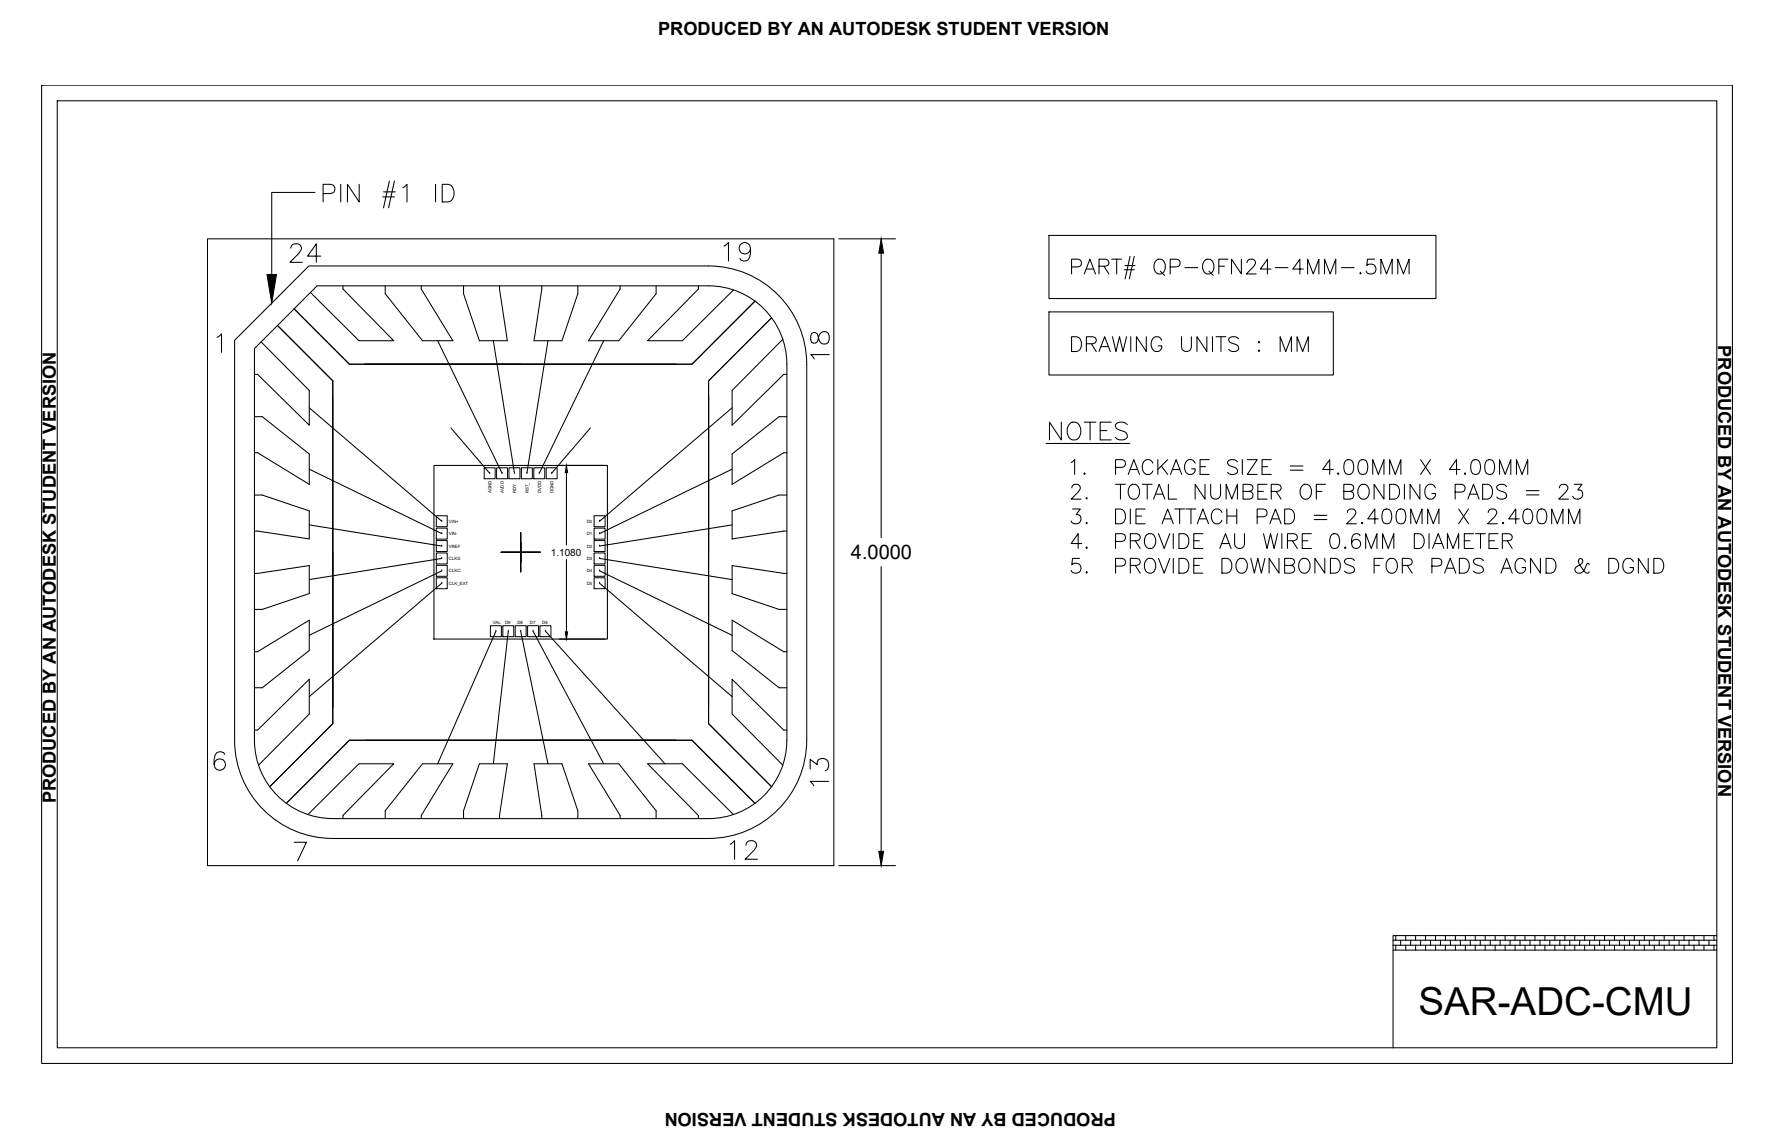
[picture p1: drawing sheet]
<svg xmlns="http://www.w3.org/2000/svg" width="432mm" height="279mm" viewBox="0 0 432 279" stroke-linecap="round" stroke-linejoin="round" font-family="sans-serif">
<!-- layer: CHIP -->
<path d="M105.7 113.3h42.2v42.2h-42.2z" fill="none" stroke="#000" stroke-width=".25"/>
<!-- layer: PAD -->
<g fill="none" stroke="#000" stroke-width=".24">
<path d="M117.9 113.8h2.7v2.7h-2.7zM119.3 115.2h.1M120.9 113.8h2.7v2.7h-2.7zM122.3 115.2h.1M124 113.8h2.6v2.7h-2.6zM125.3 115.2h.1M127 113.8h2.7v2.7h-2.7zM128.3 115.2h.1M130 113.8h2.7v2.7h-2.7zM131.3 115.2h.1M133 113.8h2.7v2.7h-2.7zM134.4 115.2h.1"/>
<path d="M106.3 125.5h2.6v2.7h-2.6zM106.3 128.5h2.6v2.7h-2.6zM106.3 131.6h2.6v2.6h-2.6zM106.3 134.6h2.6v2.6h-2.6zM106.3 137.6h2.6v2.7h-2.6zM107.6 126.9h.1M107.6 129.9h.1M107.6 132.9h.1M107.6 135.9h.1M107.6 138.9h.1M144.7 137.6h2.7v2.7h-2.7zM144.7 134.6h2.7v2.6h-2.7z"/>
<path d="M144.7 131.6h2.7v2.6h-2.7zM144.7 128.5h2.7v2.7h-2.7zM144.7 125.5h2.7v2.7h-2.7zM146 138.9h.1M146 135.9h.1M146 132.9h.1M146 129.9h.1M146 126.9h.1M106.3 140.6h2.6v2.7h-2.6zM107.6 141.9h.1M119.4 152.3h2.7v2.7h-2.7zM120.8 153.6h.1"/>
<path d="M122.5 152.3h2.6v2.7h-2.6zM123.8 153.6h.1M125.5 152.3h2.6v2.7h-2.6zM126.8 153.6h.1M128.5 152.3h2.7v2.7h-2.7zM129.8 153.6h.1M131.5 152.3h2.7v2.7h-2.7zM132.8 153.6h.1M144.7 140.6h2.7v2.7h-2.7zM146 141.9h.1"/>
</g>
<!-- layer: DIM -->
<g fill="none" stroke="#000" stroke-width=".25">
<path d="M78.7 47.1h1.8a1.13 1.13 0 0 0 1.1-1.1 1.13 1.13 0 0 0-1.1-1.1h-1.8v4.3M83 44.9v4.3M87.5 44.9v4.3l-2.9-4.3v4.3M93.2 47.9h2.9M93.4 46.7h2.9M94.8 44l-1.4 6.6M96.1 44l-1.5 6.6M98.1 45.7l1-.8v4.3M106.1 44.9v4.3M107.7 44.9h1.4a2.29 2.29 0 0 1 1.5 2.1 2.29 2.29 0 0 1-1.5 2.2h-1.4zM255.5 57.3h94.2v15.4h-94.2zM255.5 75.9h69.2v15.4h-69.2z"/>
<path d="M52.9 82.1l1.1-.8v4.4M254.8 107.9h20.4M260.9 112.6l.8-.7v3.6M261 118.7l.4-.6 1-.2a.89 .89 0 0 1 .5 1.3l-2 2.3h2.4M264 115.3l.1-.2 .2 .2-.2 .2zM271.7 113.8h1.5a.94 .94 0 0 0 .9-1 .94 .94 0 0 0-.9-.9h-1.5v3.6M271.7 117.9h2.4M272.9 117.9v3.6M274.8 115.5l1.3-3.6 1.4 3.6M275.1 118.4a1.33 1.33 0 0 1 1.5-.5 1.33 1.33 0 0 1 .9 1.3 1.58 1.58 0 0 1-.3 1.8 1.58 1.58 0 0 1-1.8 .3 2.26 2.26 0 0 1-.3-2.9zM275.3 114.3h1.7M278.2 117.9h2.4"/>
<path d="M279.4 117.9v3.6M280.8 112.7a1.32 1.32 0 0 0-1.5-.8 1.32 1.32 0 0 0-1.1 1.3 1.57 1.57 0 0 0 .3 1.8 1.57 1.57 0 0 0 1.8 .3l.5-.7M282 111.9v3.6M282.8 113.4l1.6 2.1M284.4 111.9l-2.4 2.4M284.6 117.9v3.6h2M285.1 115.5l1.3-3.6 1.4 3.6M285.6 114.3h1.7M291.1 112.7a1.32 1.32 0 0 0-1.5-.8 1.32 1.32 0 0 0-1.1 1.3 1.57 1.57 0 0 0 .3 1.8 1.57 1.57 0 0 0 1.8 .3l.5-.7v-.5h-.9M292.3 113.6h1.3M293.5 117.9v3.6l-2.4-3.6v3.6M294.5 111.9h-2.2v3.6h2.2"/>
<path d="M294.8 117.9v2.6a1.21 1.21 0 0 0 1.2 1 1.21 1.21 0 0 0 1.3-1v-2.6M301.4 112.4a1.57 1.57 0 0 0-2.4 0 .92 .92 0 0 0 .7 1l1 .4a.88 .88 0 0 1 .6 .6 .88 .88 0 0 1-.3 .9 1.66 1.66 0 0 1-2-.3M302.6 111.9v3.6M302.7 119.6h1.6l.5-.2a.83 .83 0 0 0 0-1.3l-.5-.2h-1.6v3.6h1.6a.94 .94 0 0 0 .9-1 .94 .94 0 0 0-.9-.9M303.8 111.9h2.4l-2.4 3.6h2.4M306.3 119.6h1.4M307.4 113.6h1.3M308.6 117.9h-2.3v3.6h2.3M309.6 111.9h-2.2v3.6h2.2M309.6 119.6h1.5l.6-.2a.83 .83 0 0 0 0-1.3l-.6-.2h-1.5v3.6M310.8 119.6l1.2 1.9M314.2 113.4h3.1"/>
<path d="M314.2 114.4h3.1M317 118.4a1.33 1.33 0 0 1 1.5-.5 1.33 1.33 0 0 1 .9 1.3 1.58 1.58 0 0 1-.4 1.8 1.58 1.58 0 0 1-1.7 .3 2.25 2.25 0 0 1-.3-2.9zM320.6 119.6h1.4M322.8 117.9h-2.2v3.6M324.7 114.3h-2.6l1.7-2.4v3.6M325.9 115.1l.2 .2-.2 .2-.2-.2zM327.3 119.6h1.5l.5-.2a.83 .83 0 0 0 0-1.3l-.5-.2h-1.5v3.6h1.5a.94 .94 0 0 0 .9-1 .94 .94 0 0 0-.9-.9M327.8 112a1.17 1.17 0 0 1 1.7 .6 2.96 2.96 0 0 1-.3 2.7 1.18 1.18 0 0 1-1.8-.5 2.99 2.99 0 0 1 .4-2.8zM331.1 118.4a1.33 1.33 0 0 1 1.5-.5 1.33 1.33 0 0 1 .9 1.3 1.59 1.59 0 0 1-.4 1.8 1.59 1.59 0 0 1-1.7 .3 2.23 2.23 0 0 1-.3-2.9zM331.2 112a1.17 1.17 0 0 1 1.7 .6 3 3 0 0 1-.3 2.7 1.18 1.18 0 0 1-1.7-.5 2.94 2.94 0 0 1 .3-2.8zM334.3 115.5v-3.6l1.4 3.6 1.4-3.6v3.6M337.1 117.9v3.6l-2.4-3.6v3.6"/>
<path d="M338.4 115.5v-3.6l1.4 3.6 1.4-3.6v3.6M338.4 117.9h1.2a1.93 1.93 0 0 1 1.3 1.8 1.93 1.93 0 0 1-1.3 1.8h-1.2zM342 117.9v3.6M345.8 117.9v3.6l-2.4-3.6v3.6M346 111.9l2.4 3.6M348.4 111.9l-2.4 3.6M349.6 118.7a1.32 1.32 0 0 0-1.5-.8 1.32 1.32 0 0 0-1.1 1.3 1.58 1.58 0 0 0 .4 1.8 1.58 1.58 0 0 0 1.7 .3l.5-.7v-.5h-.9M354.4 119.8h1.5a.95 .95 0 0 0 .9-1 .95 .95 0 0 0-.9-.9h-1.5v3.6M355.6 114.3h-2.6l1.7-2.4v3.6M356.6 115.3l.2-.2 .2 .2-.2 .2zM358.7 112a1.17 1.17 0 0 1 1.7 .6 2.92 2.92 0 0 1-.3 2.7 1.18 1.18 0 0 1-1.8-.5 3 3 0 0 1 .4-2.8zM361.1 117.9h1.2a1.93 1.93 0 0 1 1.2 1.8 1.93 1.93 0 0 1-1.2 1.8h-1.2z"/>
<path d="M362.1 112a1.17 1.17 0 0 1 1.7 .6 2.96 2.96 0 0 1-.3 2.7 1.18 1.18 0 0 1-1.7-.5 2.99 2.99 0 0 1 .3-2.8zM365.2 115.5v-3.6l1.4 3.6 1.3-3.6v3.6M366.9 118.4a1.57 1.57 0 0 0-2.4 0 .91 .91 0 0 0 .7 1l1 .4a.88 .88 0 0 1 .7 .6 .88 .88 0 0 1-.3 .9 1.65 1.65 0 0 1-2.1-.3M369.3 115.5v-3.6l1.4 3.6 1.4-3.6v3.6M371.7 119.4h3.1M379.8 118.7a.9 .9 0 0 1 .7-.8h.7a.89 .89 0 0 1 .5 1.3l-2.1 2.3h2.4M383.4 117.9h1.9l-1.1 1.3a1.16 1.16 0 0 1 1.3 1.4 1.16 1.16 0 0 1-1.6 .9l-.5-.2-.4-.5M122 134.4h9.6M126.8 132v4.8v-4.8M126.8 129.6v9.6M261.2 123.9h1.9l-1 1.4a1.15 1.15 0 0 1 1.2 1.3 1.15 1.15 0 0 1-1.6 .9l-.5-.2-.3-.5M262.9 135.9h-1.7l-.2 1.5a1.27 1.27 0 0 1 2 0 1.27 1.27 0 0 1-.3 1.9 1.27 1.27 0 0 1-1.8-.5"/>
<path d="M263.4 132.3h-2.5l1.7-2.4v3.6M264.5 121.3l.1-.2 .2 .2-.2 .2zM264.5 127.3l.1-.2 .2 .2-.2 .2zM264.5 133.3l.1-.1 .2 .1-.2 .2zM264.5 139.3l.1-.1 .2 .1-.2 .2zM271.7 123.9h1.2a1.92 1.92 0 0 1 1.2 1.8 1.92 1.92 0 0 1-1.2 1.8h-1.2zM271.7 131.8h1.5a.95 .95 0 0 0 .9-1 .95 .95 0 0 0-.9-.9h-1.5v3.6M271.7 137.8h1.5a.94 .94 0 0 0 .9-1 .94 .94 0 0 0-.9-.9h-1.5v3.6M275.3 131.6h1.5l.5-.2a.83 .83 0 0 0 0-1.3l-.5-.2h-1.5v3.6M275.3 137.6h1.5l.5-.2a.84 .84 0 0 0 0-1.3l-.5-.2h-1.5v3.6M275.3 123.9v3.6M276.5 131.6l1.2 1.9"/>
<path d="M276.5 137.6l1.2 1.9M276.7 125.6h1.3M278.9 123.9h-2.2v3.6h2.2M279.1 130.4a1.33 1.33 0 0 1 1.5-.5 1.33 1.33 0 0 1 .9 1.4 1.58 1.58 0 0 1-.4 1.7 1.58 1.58 0 0 1-1.7 .3 2.26 2.26 0 0 1-.3-2.9zM279.4 136.1a1.38 1.38 0 0 1 2.1 1.2 1.57 1.57 0 0 1-.4 1.7 1.57 1.57 0 0 1-1.7 .3 2.2 2.2 0 0 1 0-3.2zM280.9 121.5l1.4-3.6 1.4 3.6M281.5 120.3h1.7M282.1 129.9l1.4 3.6 1.4-3.6M282.1 135.9l1.4 3.6 1.4-3.6M283 127.5l1.4-3.6 1.3 3.6M283.5 126.3h1.7M285.7 129.9v3.6"/>
<path d="M285.7 135.9v3.6M286.1 123.9h2.4M287.1 129.9h1.2a1.93 1.93 0 0 1 1.3 1.8 1.93 1.93 0 0 1-1.3 1.8h-1.2zM287.1 135.9h1.2a1.92 1.92 0 0 1 1.3 1.8 1.92 1.92 0 0 1-1.3 1.8h-1.2zM287.3 123.9v3.6M288.8 123.9h2.4M290 123.9v3.6M290.7 131.6h1.4M290.7 137.6h1.4M291.6 127.5l1.4-3.6 1.3 3.6M292.1 126.3h1.7M293 129.9h-2.3v3.6h2.3"/>
<path d="M293 135.9h-2.3v3.6h2.3M297.1 133.5l1.3-3.6 1.4 3.6M297.6 124.7a1.32 1.32 0 0 0-1.5-.8 1.32 1.32 0 0 0-1.1 1.4 1.57 1.57 0 0 0 .4 1.7 1.57 1.57 0 0 0 1.7 .3l.5-.7M297.6 135.9h1.2a1.92 1.92 0 0 1 1.2 1.8 1.92 1.92 0 0 1-1.2 1.8h-1.2zM297.6 132.3h1.7M298.6 121.5v-3.6l1.4 3.6 1.4-3.6v3.6M298.8 125.6h2.4M298.8 123.9v3.6M300.7 129.9v2.6a1.21 1.21 0 0 0 1.2 1 1.21 1.21 0 0 0 1.2-1v-2.6M301.2 123.9v3.6M301.7 136.1a1.38 1.38 0 0 1 2.1 1.2 1.58 1.58 0 0 1-.4 1.7 1.58 1.58 0 0 1-1.7 .3 2.18 2.18 0 0 1 0-3.2zM304.6 135.9l.9 3.6 .8-3.6 .9 3.6 .9-3.6"/>
<path d="M306.2 125.8h1.5a.94 .94 0 0 0 .9-1 .94 .94 0 0 0-.9-.9h-1.5v3.6M307.7 129.9l.9 3.6 .8-3.6 .9 3.6 .8-3.6M309.3 127.5l1.3-3.6 1.4 3.6M309.8 126.3h1.7M311.5 135.9v3.6l-2.4-3.6v3.6M312.2 129.9v3.6M312.9 123.9h1.2a1.92 1.92 0 0 1 1.2 1.8 1.92 1.92 0 0 1-1.2 1.8h-1.2zM312.9 137.6h1.5l.5-.2a.84 .84 0 0 0 0-1.3l-.5-.2h-1.5v3.6h1.5a.94 .94 0 0 0 .9-1 .94 .94 0 0 0-.9-.9M313.5 131.6h1.6l.5-.2a.83 .83 0 0 0 0-1.3l-.5-.2h-1.6v3.6M314.7 131.6l1.3 1.9M317 136.1a1.38 1.38 0 0 1 2 1.2 1.58 1.58 0 0 1-.3 1.7 1.58 1.58 0 0 1-1.7 .3 2.18 2.18 0 0 1 0-3.2zM317.1 131.6h1.4"/>
<path d="M319.4 129.9h-2.3v3.6h2.3M320.1 125.4h3.1M320.1 126.5h3.1M322.6 135.9v3.6l-2.4-3.6v3.6M324 135.9h1.2a1.92 1.92 0 0 1 1.3 1.8 1.92 1.92 0 0 1-1.3 1.8h-1.2zM324.4 130.1a1.17 1.17 0 0 1 1.7 .5 2.99 2.99 0 0 1-.4 2.7 1.17 1.17 0 0 1-1.7-.5 3 3 0 0 1 .4-2.7zM327.4 133.3l.2-.1 .2 .1-.2 .2zM328.1 124.7a.88 .88 0 0 1 .7-.8h.7a.88 .88 0 0 1 .5 1.4l-2 2.2h2.4M329.8 136.4a1.57 1.57 0 0 0-2.4 0 .95 .95 0 0 0 .7 1l1.1 .4a.88 .88 0 0 1 .6 .6 .88 .88 0 0 1-.3 .9 1.67 1.67 0 0 1-2.1-.3M331.2 130.4a1.03 1.03 0 0 0-1-.5 1.03 1.03 0 0 0-.9 .7 2.58 2.58 0 0 0 .4 2.7 1.12 1.12 0 0 0 1.6-.5 1.12 1.12 0 0 0-.8-1.5 1.12 1.12 0 0 0-1.3 1M331.6 127.3l.1-.2 .2 .2-.2 .2zM332.6 133.5v-3.6l1.4 3.6 1.3-3.6v3.6"/>
<path d="M334.7 137.6h1.3M335.7 126.3h-2.6l1.7-2.4v3.6M336.7 133.5v-3.6l1.4 3.6 1.4-3.6v3.6M336.9 135.9h-2.2v3.6M337.1 124.1a1.17 1.17 0 0 1 1.7 .5 2.92 2.92 0 0 1-.4 2.7 1.18 1.18 0 0 1-1.7-.5 3 3 0 0 1 .4-2.7zM338.3 136.1a1.37 1.37 0 0 1 2 1.2 1.57 1.57 0 0 1-.3 1.7 1.57 1.57 0 0 1-1.7 .3 2.18 2.18 0 0 1 0-3.2zM340.5 124.1a1.17 1.17 0 0 1 1.7 .5 2.96 2.96 0 0 1-.3 2.7 1.18 1.18 0 0 1-1.8-.5 2.99 2.99 0 0 1 .4-2.7zM341.5 137.6h1.6l.5-.2a.83 .83 0 0 0 0-1.3l-.5-.2h-1.6v3.6M342.7 137.6l1.2 1.9M343.6 127.5v-3.6l1.3 3.6 1.4-3.6v3.6M344.4 129.9h1.2a1.92 1.92 0 0 1 1.3 1.8 1.92 1.92 0 0 1-1.3 1.8h-1.2zM347.7 127.5v-3.6l1.4 3.6 1.3-3.6v3.6"/>
<path d="M348 129.9v3.6M348.7 137.8h1.6a.94 .94 0 0 0 .9-1 .94 .94 0 0 0-.9-.9h-1.6v3.6M348.9 133.5l1.4-3.6 1.3 3.6M349.4 132.3h1.7M351.8 139.5l1.4-3.6 1.4 3.6M352.3 138.3h1.8M352.5 133.5v-3.6l1.4 3.6 1.3-3.6v3.6M355.2 123.9l2.4 3.6M355.4 135.9h1.2a1.92 1.92 0 0 1 1.3 1.8 1.92 1.92 0 0 1-1.3 1.8h-1.2zM356.6 131.6h1.4M357.5 121.5l1.4-3.6 1.3 3.6M357.6 123.9l-2.4 3.6"/>
<path d="M358 120.3h1.7M358.9 129.9h-2.3v3.6h2.3M359.4 129.9h2.4M360.6 129.9v3.6M361.3 136.4a1.58 1.58 0 0 0-2.4 0 .93 .93 0 0 0 .6 1l1.1 .4a.88 .88 0 0 1 .6 .6 .88 .88 0 0 1-.3 .9 1.66 1.66 0 0 1-2-.3M362.5 124.7a.88 .88 0 0 1 .6-.8h.7a.88 .88 0 0 1 .5 1.4l-2 2.2h2.4M362.6 131.6h1.4M364.9 129.9h-2.3v3.6h2.3M365.5 139.5l1.4-3.6 1.4 3.6M365.9 127.3l.2-.2 .1 .2-.1 .2zM365.9 131.6h1.5l.5-.2a.83 .83 0 0 0 0-1.3l-.5-.2h-1.5v3.6M366.1 138.3h1.7"/>
<path d="M367.1 131.6l1.2 1.9M370 126.3h-2.6l1.7-2.4v3.6M371.4 124.1a1.17 1.17 0 0 1 1.7 .5 2.92 2.92 0 0 1-.3 2.7 1.18 1.18 0 0 1-1.8-.5 3 3 0 0 1 .4-2.7zM371.5 136.8a1.32 1.32 0 0 0-1.5-.9 1.32 1.32 0 0 0-1 1.4 1.58 1.58 0 0 0 .3 1.7 1.58 1.58 0 0 0 1.7 .3l.5-.7v-.5h-.8M371.7 120.5h3.1M374.8 124.1a1.18 1.18 0 0 1 1.7 .5 2.96 2.96 0 0 1-.3 2.7 1.18 1.18 0 0 1-1.7-.5 3 3 0 0 1 .3-2.7zM375.2 135.9v3.6l-2.4-3.6v3.6M376.5 135.9h1.2a1.92 1.92 0 0 1 1.3 1.8 1.92 1.92 0 0 1-1.3 1.8h-1.2zM377.9 127.5v-3.6l1.4 3.6 1.3-3.6v3.6M382 127.5v-3.6l1.4 3.6 1.4-3.6v3.6M387 137.4l-.4-.3-.3 .5a2.04 2.04 0 0 1-2.1 1.9 .85 .85 0 0 1-.6-.7 .85 .85 0 0 1 .3-.8l1.2-.7a.76 .76 0 0 0 .4-.8 .76 .76 0 0 0-.6-.6l-.3 .2a1.32 1.32 0 0 0 .3 1.7l1.2 1.5 .7 .2 .2-.3M391.8 135.9h1.2a1.92 1.92 0 0 1 1.3 1.8 1.92 1.92 0 0 1-1.3 1.8h-1.2z"/>
<path d="M397.8 136.8a1.32 1.32 0 0 0-1.5-.9 1.32 1.32 0 0 0-1.1 1.4 1.57 1.57 0 0 0 .4 1.7 1.57 1.57 0 0 0 1.7 .3l.5-.7v-.5h-.9M401.4 135.9v3.6l-2.4-3.6v3.6M402.8 135.9h1.2a1.92 1.92 0 0 1 1.2 1.8 1.92 1.92 0 0 1-1.2 1.8h-1.2zM54.7 183.6a1.31 1.31 0 0 0-1.9-.4 4.1 4.1 0 0 0-.4 3.6 1.4 1.4 0 0 0 2.2 .2 1.4 1.4 0 0 0-.5-2.2 1.4 1.4 0 0 0-2 1.2M71.6 205h3l-2.1 4.5"/>
</g>
<!-- layer: FRAME2 -->
<g fill="none" stroke="#000" stroke-width=".25">
<path d="M67.6 79.2l13.4 13.5v83.4l-15.3 15.4M71.6 75.2l13.5 13.4h83.4l15.4-15.3-15.4 15.3h-83.4zM83.5 69.6v.7l12.4 12.6h-8.5l-11.8-11.7M93.8 69.6v1.9l9.1 11.4h7.4l-7.7-12.6v-.7M112.9 69.6v1.9l3.9 11.4h6.8l-1.9-13.3M131.9 69.6l-1.8 13.3h6.8l3.8-11.4v-1.9M151 69.6v.7l-7.7 12.6h7.4l9.1-11.4v-1.9M170.1 69.6v.7l-12.4 12.6h8.5l12.4-12.3M63.6 83.2l11.7 11.8v8.5l-12.6-12.4h-.7M172.6 92.7l15.3-15.4-15.3 15.4v83.4l15.3 15.4-15.3-15.4zM190.6 82.6l-12.3 12.4v8.5l12.6-12.4h.7M62 101.4h1.9l11.4 9.1v7.4l-12.6-7.7h-.7"/>
<path d="M191.6 101.4h-1.9l-11.4 9.1v7.4l12.6-7.7h.7M62 120.5h1.9l11.4 3.8v6.9l-13.3-1.9M62 139.6l13.3-1.9v6.8l-11.4 3.8h-1.9M191.6 120.5h-1.9l-11.4 3.8v6.9l13.3-1.9M191.6 139.6l-13.3-1.9v6.8l11.4 3.8h1.9M62 158.6h.7l12.6-7.7v7.4l-11.4 9.1h-1.9M191.6 158.6h-.7l-12.6-7.7v7.4l11.4 9.1h1.9M62 177.7h.7l12.6-12.4v8.5l-12.3 12.4M191.6 177.7h-.7l-12.6-12.4v8.5l12.3 12.4M69.7 195.5l15.4-15.3h83.4l15.4 15.3-15.4-15.3h-83.4zM75 198.3l12.4-12.4h8.5l-12.4 12.6v.7M93.8 199.2v-1.9l9.1-11.4h7.4l-7.7 12.6v.7"/>
<path d="M112.9 199.2v-1.9l3.9-11.4h6.8l-1.9 13.3M131.9 199.2l-1.8-13.3h6.8l3.8 11.4v1.9M151 199.2v-.7l-7.7-12.6h7.4l9.1 11.4v1.9M178.6 198.3l-12.4-12.4h-8.5l12.4 12.6v.7"/>
</g>
<!-- layer: MOLD -->
<path d="M50.5 58.1h152.6v152.6h-152.6zM57.1 82.8l18.1-18.1h97.4a23.9 23.9 0 0 1 23.9 23.9v91.6a23.9 23.9 0 0 1-23.9 23.9h-91.6a23.9 23.9 0 0 1-23.9-23.9zM191.6 88.6a19.1 19.1 0 0 0-19-19h-95.4l-15.2 15.2v95.4a19.1 19.1 0 0 0 19 19h91.6a19.1 19.1 0 0 0 19-19M191.6 88.6v91.6" fill="none" stroke="#000" stroke-width=".25"/>
<!-- layer: BOND -->
<g fill="none" stroke="#000" stroke-width=".25">
<path d="M75.3 99.3l32.3 27.6M106.6 82.9l15.7 32.3M120.1 82.9l5.2 32.3M133.5 82.9l-5.2 32.3M147 82.9l-15.7 32.3M178.3 99.3l-32.3 27.6M75.3 114.2l32.3 15.7M109.8 104.2l9.5 11M143.8 104.2l-9.4 11M178.3 114.2l-32.3 15.7M75.3 127.8l32.3 5.1M107.6 135.9l-32.3 5.2"/>
<path d="M107.6 138.9l-32.3 15.7M146 135.9l32.3 5.2M146 138.9l32.3 15.7M178.3 127.8l-32.3 5.1M107.6 141.9l-32.3 27.6M120.8 153.6l-14.2 32.3M123.8 153.6l-3.7 32.3M126.8 153.6l6.7 32.3M129.8 153.6l17.2 32.3M132.8 153.6l29.2 32.3M146 141.9l32.3 27.6"/>
</g>
<!-- layer: TXT -->
<g fill="none" stroke="#000" stroke-width=".25">
<path d="M10.1 20.7h411.8v238.1h-411.8zM13.9 24.5h404.2v230.5h-404.2zM76.7 46.8h-10.5v20M204.3 58.1h13.8M214.6 61.6v69.3M136.2 113.3h11.1M138 115v17.6M138 136.2v17.6M214.6 137.9v69.3M136.2 155.5h11.1M204.3 210.7h13.8M339.3 228.8h78.8"/>
<path d="M339.3 230.1h78.8M339.3 231.2h78.8M339.9 227.7v1.1M339.9 230.1v1.1M341.1 228.8v1.3M342.3 227.7v1.1M342.3 230.1v1.1M343.6 228.8v1.3M344.8 227.7v1.1M344.8 230.1v1.1M346 228.8v1.3M347.2 227.7v1.1"/>
<path d="M347.2 230.1v1.1M348.4 228.8v1.3M349.6 227.7v1.1M349.6 230.1v1.1M350.8 228.8v1.3M352 227.7v1.1M352 230.1v1.1M353.2 228.8v1.3M354.5 227.7v1.1M354.5 230.1v1.1M355.7 228.8v1.3M356.9 227.7v1.1"/>
<path d="M356.9 230.1v1.1M358.1 228.8v1.3M359.3 227.7v1.1M359.3 230.1v1.1M360.5 228.8v1.3M361.7 227.7v1.1M361.7 230.1v1.1M362.9 228.8v1.3M364.1 227.7v1.1M364.1 230.1v1.1M365.3 228.8v1.3M366.6 227.7v1.1"/>
<path d="M366.6 230.1v1.1M367.8 228.8v1.3M369 227.7v1.1M369 230.1v1.1M370.2 228.8v1.3M371.4 227.7v1.1M371.4 230.1v1.1M372.6 228.8v1.3M373.8 227.7v1.1M373.8 230.1v1.1M375 228.8v1.3M376.2 227.7v1.1"/>
<path d="M376.2 230.1v1.1M377.5 228.8v1.3M378.7 227.7v1.1M378.7 230.1v1.1M379.9 228.8v1.3M381.1 227.7v1.1M381.1 230.1v1.1M382.3 228.8v1.3M383.5 227.7v1.1M383.5 230.1v1.1M384.7 228.8v1.3M385.9 227.7v1.1"/>
<path d="M385.9 230.1v1.1M387.1 228.8v1.3M388.4 227.7v1.1M388.4 230.1v1.1M389.6 228.8v1.3M390.8 227.7v1.1M390.8 230.1v1.1M392 228.8v1.3M393.2 227.7v1.1M393.2 230.1v1.1M394.4 228.8v1.3M395.6 227.7v1.1"/>
<path d="M395.6 230.1v1.1M396.8 228.8v1.3M398 227.7v1.1M398 230.1v1.1M399.3 228.8v1.3M400.5 227.7v1.1M400.5 230.1v1.1M401.7 228.8v1.3M402.9 227.7v1.1M402.9 230.1v1.1M404.1 228.8v1.3M405.3 227.7v1.1"/>
<path d="M405.3 230.1v1.1M406.5 228.8v1.3M407.7 227.7v1.1M407.7 230.1v1.1M408.9 228.8v1.3M410.1 227.7v1.1M410.1 230.1v1.1M411.4 228.8v1.3M412.6 227.7v1.1M412.6 230.1v1.1M413.8 228.8v1.3M415 227.7v1.1"/>
<path d="M415 230.1v1.1M416.2 228.8v1.3M417.4 227.7v1.1M417.4 230.1v1.1M418.1 227.7h-78.8v27.3"/>
</g>
<path d="M65 66.8h2.3l-1.1 7zM214.6 58.1l.6 3.5h-1.2zM138 113.3l.2 1.7h-.5zM137.7 153.8h.5l-.2 1.7zM214 207.2h1.2l-.6 3.5z" fill="#000" stroke="#000" stroke-width=".24"/>
<text font-size="9.7" x="260" y="69.1">PART# QP-QFN24-4MM-.5MM</text>
<text font-size="9.4" x="345.5" y="247.1">SAR-ADC-CMU</text>
<text font-size="8.8" x="254" y="109">NOTES</text>
<g font-size="8.4">
<text x="175.3" y="64.9">19</text>
<text x="203.2" y="88.5" transform="rotate(-90 203.2 88.5)">18</text>
<text x="203.2" y="192.6" transform="rotate(-90 203.2 192.6)">13</text>
<text x="177.1" y="210.3">12</text>
</g>
<text font-size="7.9" x="69.8" y="64.9">24</text>
<text font-size="7.1" x="260" y="86.8">DRAWING UNITS : MM</text>
<text font-size="4.9" x="207.2" y="136.1">4.0000</text>
<g font-size="4.4">
<text x="160.3" y="8.6">PRODUCED BY AN AUTODESK STUDENT VERSION</text>
<text x="418.4" y="84" transform="rotate(90 418.4 84)">PRODUCED BY AN AUTODESK STUDENT VERSION</text>
<text x="13.6" y="195.5" transform="rotate(-90 13.6 195.5)">PRODUCED BY AN AUTODESK STUDENT VERSION</text>
<text x="271.8" y="271" transform="rotate(180 271.8 271)">PRODUCED BY AN AUTODESK STUDENT VERSION</text>
</g>
<text font-size="2.4" x="134.2" y="135.3">1.1080</text>
<g font-size="1.1">
<text x="119.7" y="120.1" transform="rotate(-90 119.7 120.1)">AGND</text>
<text x="122.7" y="120.1" transform="rotate(-90 122.7 120.1)">AVDD</text>
<text x="125.7" y="120.1" transform="rotate(-90 125.7 120.1)">RDY</text>
<text x="128.8" y="120.1" transform="rotate(-90 128.8 120.1)">RST_</text>
<text x="131.8" y="120.1" transform="rotate(-90 131.8 120.1)">DVDD</text>
<text x="134.8" y="120.1" transform="rotate(-90 134.8 120.1)">DGND</text>
<text x="109.3" y="130.3">VIN-</text>
<text x="109.3" y="127.2">VIN+</text>
<text x="142.9" y="127.2">D0</text>
<text x="142.9" y="130.3">D1</text>
<text x="109.3" y="136.3">CLKS</text>
<text x="109.3" y="133.3">VREF</text>
<text x="142.9" y="133.3">D2</text>
<text x="142.9" y="136.3">D3</text>
<text x="109.3" y="142.3">CLK_EXT</text>
<text x="109.3" y="139.3">CLKC</text>
<text x="142.9" y="139.3">D4</text>
<text x="142.9" y="142.3">D5</text>
<text x="120" y="151.8">VAL</text>
<text x="123" y="151.8">D9</text>
<text x="126" y="151.8">D8</text>
<text x="129" y="151.8">D7</text>
<text x="132.1" y="151.8">D6</text>
</g>
</svg>
